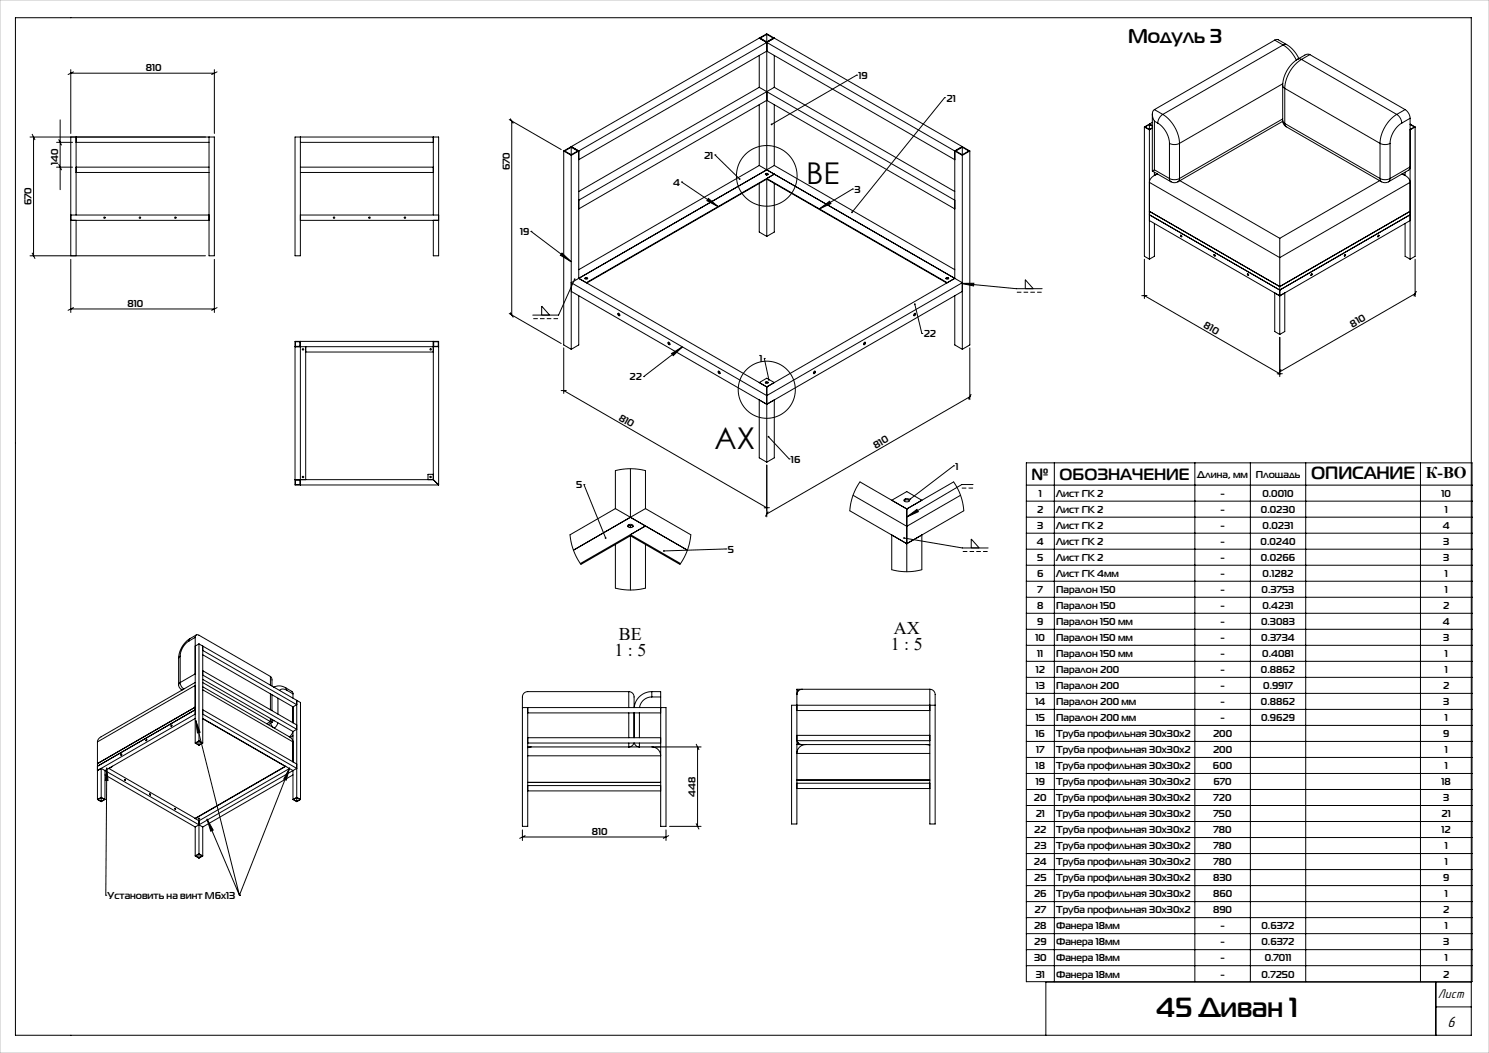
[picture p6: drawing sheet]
<svg xmlns="http://www.w3.org/2000/svg" width="420mm" height="297mm" viewBox="0 0 420 297" stroke-linecap="round" stroke-linejoin="round" font-family="sans-serif">
<g fill="none" stroke="#000" stroke-width=".28">
<path d="M4.4 5h410.6v287h-410.6zM20 19.6v18M60.5 19.6v18M214.2 15.6v9M214.2 10.7l57.2 33.1M214.2 10.7l2.1-1.2 57.3 33.1M214.2 10.7l-53.1 30.7M216.3 9.7v2.1M216.3 12v35.9M216.3 9.7l-1.9 1 1.9 1.1M216.3 9.7l1.8 1-1.8 1.1M216.3 12l-53.1 30.6"/>
<path d="M218.4 15.6v9M218.4 10.7l-2.1 1.3M359.6 11.3l.8-.1 2.5 1.4M359.6 11.3l2.3 1.4M359.6 11.3l-34 19.6M361.9 12.7a10.1 10.1 0 0 1 3.8 4.3M361.9 12.7l-33.9 19.6M362.9 12.6l-1 .1M362.9 12.6l1.9 1.6 1.6 2.3M366.1 16.7l1 .1M366.1 16.7a9.3 9.3 0 0 0-4.3 7.4M367.1 16.8a10.4 10.4 0 0 0-4.7 8.1"/>
<path d="M367.1 16.8l26.9 15.5M369.5 15.4h-1.2l-2.2 1.3M369.5 15.4l-2.4 1.4M369.5 15.4l26.8 15.5M8.5 38.6h52v33.5h-1.5v-33.5M9.1 37.9l.7 1.5M9.5 38.6v33.5M16.6 39.4l.7 1.5M17 33.8v19.7M20 38.6v33.5M20 20.6h40.5M20.7 20.3l-1.5 .7"/>
<path d="M21.5 38.6v22M61.2 20.3l-1.5 .7M84.7 38.6v33.5h-1.5v-33.5h40.5v33.5h-1.5v-10M122.2 38.6v22M143.6 33.7l14.7 8.5M144 33.5l.7 1.2M144.3 34.1v54.7M214.2 29.5v17.2M214.2 24.6l-51 29.4M214.2 24.6l55.1 31.9M218.4 29.5v17.2M218.4 24.6l-55.2 31.9"/>
<path d="M218.4 24.6l50.9 29.4M241.6 21.2h.1M241.6 21.2l-24 13.9M266.4 27.6h.1M266.4 27.6l-26.1 32.3M322.8 35.8v36.5l1.4 .8M322.8 35.8l1.4 .8M324.2 35.1v1.4M324.2 36.6v36.5M324.2 35.1l-1.2 .7 1.2 .7M324.2 35.1l.8 .5M324.2 35l.8 .5"/>
<path d="M325 32.2v16M325 36.2l-.8 .4M325 36l-.8 .5M325 34.5l-2.2 1.3M325.6 30.9a2.45 2.45 0 0 0 0 3.3M325.6 34.2l1 .5M325.6 34.2v13.7M325.6 30.9l2.4 1.4M326.6 34.7a7.3 7.3 0 0 1 3.3 5.7M328 32.3a10.4 10.4 0 0 1 4.7 8.1M328 32.3l-1 1-.4 1.4M361.8 34a2 2 0 0 0 1 1.8"/>
<path d="M361.8 24.1l.6 .8M361.8 34l.6 .8M361.8 24.1v9.9M361.8 33.5l-29.1 16.8M361.8 34.2l-29.5 17.1M361.8 23.6l-29.1 16.8M362.4 34.8l.4 1M362.4 24.9l26.9 15.5M362.4 24.9v9.9M362.4 34.8l26.9 15.5M362.8 35.8l26.9 15.5M394 32.3a10.4 10.4 0 0 0-4.7 8.1"/>
<path d="M394 32.3l1 1 .4 1.4M395.4 34.7a7.3 7.3 0 0 0-3.3 5.7M396.3 30.9l1 1.1 .4 1.4M396.3 30.9l-2.3 1.4M397.7 33.4l-2.3 1.3M397.7 33.4v39.7M397.7 35.1l1.3 .7-1.3 .7M397.7 35l1.5 .8M399.2 35.8v36.5l-1.5 .8M399.2 35.8l-1.5 .8M16 47.1h4.5M16 40.1h4.5"/>
<path d="M16.6 46.4l.7 1.5M21.5 48.6h37.5M21.5 47.1h37.5M21.5 40.1h37.5M84.7 48.6h37.5M84.7 47.1h37.5M84.7 40.1h37.5M159 42.6v54.7l2.1 1.2M159 42.6l2.1 1.2M161.1 41.5v2.1M161.1 43.8v54.7M161.1 41.5l-1.8 1.1 1.8 1"/>
<path d="M161.1 41.5l1.9 1.1-1.9 1M161.1 41.4l-2.1 1.2M161.1 41.4l2.1 1.2M163.2 42.6v35.9M163.2 42.6l-2.1 1.2M163.2 58.9l53.1-30.6 53 30.6M163.2 45l53.1-30.6 53 30.6M192.3 51.3h.1M192.3 51.3l10.3 7M199.8 56l2.8 2.3-3.2-1.7zM201.7 43.7h.1M201.7 43.7l6.9 6.8"/>
<path d="M214.2 46.7l4.2 2.4M214.2 51.7v13.8l2.1 1.2M214.2 46.7l-51 29.4M215.9 49.2l.4-.1 .4 .1M215.9 49l.3-.1a.26 .26 0 0 1 .4 0 .26 .26 0 0 1-.1 .4h-.5zM216.3 50.3l50.9 29.4 2.1-1.2M216.3 49.1v.3M216.3 50.3v16.4M216.3 47.9l55.1 31.8-55.1 31.9-55.2-31.9 2.1-1.2M216.3 47.9l-53.1 30.6M218.4 49.1l-2.1 1.2M218.4 49.1l-53 30.6"/>
<path d="M218.4 51.7v13.8l-2.1 1.2M218.4 46.7l50.9 29.4M218.4 46.7l-2.1 1.2M231.1 58.9l2.9-2.1 .4 .6zM240.5 53.3h.1M240.5 53.3l-9.4 5.6M271.4 41.5l-1.8 1.1 1.8 1M271.4 41.5l1.9 1.1-1.9 1M271.4 41.5v2.1M271.4 43.8v54.7M271.4 41.4l-2.1 1.2v35.9M273.6 42.6v54.7l-2.2 1.2"/>
<path d="M273.6 42.6l-2.2 1.2M324.2 59.6l36.8 21.2 36.7-21.2M325 48.2l5.3 3.1M325.6 47.9l-.6 .3M325.6 47.9l4.3 2.4M325.6 48.6v.9M326.4 49l-.8 .5M326.5 49.1l-1.7 1-.6 1.3 36.8 21.3M329.9 40.4l1.4 .4 1.4-.4M329.9 50.3l1.4 .4 1.4-.4M329.9 50.3l.4 1M329.9 40.4v9.9"/>
<path d="M330.3 51.3a2 2 0 0 0 2 0M332.7 50.3l-.4 1M332.7 40.4v9.9M332.8 51l28.2 16.2M389.1 51l-28.1 16.2M389.3 40.4l1.4 .4 1.4-.4M389.3 50.3l1.4 .4 1.4-.4M389.3 50.3l.4 1M389.3 40.4v9.9M389.7 51.3a2 2 0 0 0 2 0M392.1 50.3l5.6-3.2-.4 .9-5.6 3.3M392.1 50.3l-.4 1"/>
<path d="M392.1 40.4v9.9M395.4 49.1l1.8 1 .5 1.3-36.7 21.3M395.5 49l.9 .5M396.3 48.6v.9M8.5 72.1h49.5M9.1 71.4l.7 1.5M20 73.1v15M20 62.1h39M20 60.6h39M21.5 62.1v10M60.5 73.1v15M84.7 62.1h39"/>
<path d="M84.7 60.6h39M149.8 65.3h.1M149.8 65.3l11.3 8.5M158.5 71.4l2.6 2.4-3-1.8zM162.1 78.8l-4.5 10.1h-7.3M163.2 78.5l53.1 30.6M165 78.6l.4-.2 .3 .2M165 78.4l.3-.1a.26 .26 0 0 1 .4 0 .26 .26 0 0 1-.1 .4h-.5zM165.5 79.8l50.8-29.3 50.8 29.3M266.8 78.6l.3-.2 .5 .2M266.9 78.4l.2-.1a.26 .26 0 0 1 .4 0 .26 .26 0 0 1 0 .4h-.2a.29 .29 0 0 1-.4 0 .29 .29 0 0 1 0-.3zM269.3 78.5l-53 30.6"/>
<path d="M271.1 79.9h3.6l-.1 .7zM271.1 79.9l15.6 1.5h7.3M322.8 73.1v11.1M324.2 60.6l36.8 21.2 36.7-21.2M324.2 62.2l36.8 21.2M325.6 63v9.3l-1.4 .8M333.1 66.3l.2 .5M342.5 71.8l.3 .4M351.9 77.2l.3 .4M361 67.2v5.5M361 72.7v21.6M370 77.2l-.2 .4"/>
<path d="M379.4 71.8l-.2 .4M388.9 66.3l-.3 .5M396.3 63v9.3l1.4 .8M397.7 62.2l-36.7 21.2M399.2 73.1v10.5M20 87.1h40.5M20.7 86.8l-1.5 .7M61.2 86.8l-1.5 .7M83.2 96.3h40.5v40.5h-40.5zM83.2 97.8h40.5M83.3 96.4h1.3v1.3h-1.3zM84.7 96.3v40.5"/>
<path d="M86.2 97.8v37.5M86.2 99.3h36M122.2 96.3v39M122.3 96.4h1.3v1.3h-1.3zM143.6 88.4l14.7 8.5M144 88.2l.7 1.3M152.8 88.9v-2.6l2.2 2.6M159 98.1v12.9M161.1 82.2l55.2 31.8M163.2 83.4v13.9l-2.1 1.2M174.3 88.4l.4 .1a.27 .27 0 0 1 .2 .4 .27 .27 0 0 1-.4 .1zM174.4 88.4l.1 .4 .3 .2"/>
<path d="M188.5 96.6l.3 .1a.27 .27 0 0 1 .2 .3 .27 .27 0 0 1-.3 .2zM188.6 96.5l.1 .4 .3 .3M189.4 99.7l3.1-1.9-2.6 2.5zM192.5 97.8l-10.9 8.4M243.8 96.6a.22 .22 0 0 1 .3 0 .22 .22 0 0 1 0 .3 .26 .26 0 0 1-.2 .3 .26 .26 0 0 1-.3-.2zM244 96.5l-.1 .4-.3 .3M257.9 88.4a.22 .22 0 0 1 .4 0 .22 .22 0 0 1-.1 .4 .26 .26 0 0 1-.2 .3 .26 .26 0 0 1-.3-.3zM258 85.8l2 8.3M258.1 88.4v.3l-.4 .3M260 94.1h.1M269.3 83.4v13.9l2.1 1.2M271.4 82.2l-55.1 31.8"/>
<path d="M273.6 98.1v14.6M289.2 81.4v-2.5l2.2 2.5M322.8 83.4l38.2 22M323.5 83.4h-1.4M359.6 82.6v10.9l1.4 .8M361 83.4l1.4-.8v10.9l-1.4 .8M361 95.1v11.1M399.2 82.8l-38.2 22.1M399.5 82.2l-.7 1.3M159 110.2l57.3 33M159.7 110.1l-1.4 .1M181.6 106.2h.1"/>
<path d="M202.6 104.7l.4 .1a.27 .27 0 0 1 .2 .4 .27 .27 0 0 1-.4 .2zM202.7 104.7l.1 .4 .3 .2M214.2 107.9l2.1-1.2 2.1 1.2-2.1 1.2zM215.6 101.1h.1M215.6 101.1l1.3 6M215.9 108l.4-.2 .4 .2M215.9 107.8l.3-.1a.26 .26 0 0 1 .4 0 .26 .26 0 0 1-.1 .4h-.5zM216.3 109.1v21.3M216.3 114l-2.1-1.2v16.3l2.1 1.3M216.3 114l2.1-1.2v16.3l-2.1 1.3M229.7 104.8a.22 .22 0 0 1 .3 0 .22 .22 0 0 1-.1 .3 .26 .26 0 0 1-.2 .3 .26 .26 0 0 1-.3-.2zM229.8 104.7v.3l-.3 .3"/>
<path d="M273.6 111.9l-57.3 33.1M273.9 111.3l-.7 1.3M361.3 104.2l-.7 1.3M361.7 105.4h-1.5M83.2 135.3h39M83.3 135.4h1.3v1.3h-1.3zM122.2 133.8h-1.5v1.5M122.2 135.3l1.5 1.5M164.7 136.7h.1M164.7 136.7l6.1 15.1M177.8 132.2v13.7M216.3 131.2v14.6"/>
<path d="M216.8 123.2l5.8 6.2M222.6 129.4h.1M240.6 139.7l15.2 8.7 15.1-8.7M269 131.4h.1M269 131.4l-12.2 9.3M274.5 136.7h-3.2l-15.5 9.1M289.5 136.8h125.7M289.5 130.5h125.7v146.4h-125.7zM297.4 130.5v146.4M337 130.5v146.4M352.7 130.5v146.4M368.3 130.5v146.4"/>
<path d="M400.7 130.5v146.4M173.6 143.5v-10.8l4.2-.5 4.3 .5v10.8M173.6 143.5l-12.8 7.3 .3 2.3 .7 2.1 .9 2.1 1.2 1.9 13.9-8.1 14 8.1 1.2-1.9 .9-2.1 .6-2.2 .4-2.2-12.8-7.3M173.6 153.6v12.3l4.2 .5 4.3-.5v-12.3M173.6 143.5l4.2 2.4 4.3-2.4M177.1 148.5a1.08 1.08 0 0 1 1.5 0M177.1 148.1a.84 .84 0 0 1 .9-.2 .84 .84 0 0 1 .6 .6 .9 .9 0 0 1-1.6-.2zM177.8 148.2v.6M177.8 145.9l16.1 9.3M177.8 145.9l-16 9.3M182.1 148.3l-18.4 10.7M192 159l-14.2-8.2v15.6"/>
<path d="M204.8 154.8h.1M204.8 154.8l-17.5 .6M216.6 144.3l-.7 1.3M217 143.2h-1.4M251.5 150.9v9.8l2.1 .4 2.2 .2 2.1-.2 2.1-.4v-9.8l-4.2 2.4M251.5 141.1l4.3-2.5 4.2 2.5M255 151.8l16.4 2.8h7.3M255 141.3a1.08 1.08 0 0 1 1.5 0M255.1 140.9a.84 .84 0 0 1 .8-.3 .84 .84 0 0 1 .6 .7 .9 .9 0 0 1-1.5-.3zM255.8 143.5l13.2-7.6 1.1 1.9 .9 2 .6 2.1 .3 2.2-16.1 9.2M255.8 143.5l-13.2-7.6-1.2 1.9-.8 2-.6 2.1-.3 2.2 16.1 9.2M255.8 145.8l2.8-2.1 .4 .6z"/>
<path d="M255.8 143.5v17.8M274 154.6v-2.6l2.2 2.6M289.5 141.3h125.7M289.5 145.9h125.7M289.5 150.4h125.7M289.5 154.9h125.7M289.5 159.4h125.7M55.1 179.8l.3-.7 .7 .1 20.2 11.6M55.1 179.8v29.8M55.1 179.8l-1.8 1M55.4 179.1l-1.8 1M289.5 163.9h125.7"/>
<path d="M289.5 168.5h125.7M289.5 173h125.7M289.5 177.5h125.7M50.4 193.1l.1 .7 .6 .6M50.4 185.7v7.4M50.8 192.5l.3 1.1 .8 .7M50.8 192.5l-.4 .6M50.8 185.1l-.4 .6M50.8 185.1v7.4M51.1 194.4l.6 .1M51.1 194.4l.3 .2M53.3 180.8a5.5 5.5 0 0 0-2.5 4.3"/>
<path d="M53.6 180.1a7 7 0 0 0-3.2 5.6M53.6 180.1l-.3 .7M55.1 192.5l-26.6 15.3-.7 .6-.3 .9M55.1 190.1l-4.3 2.4M55.1 199.5l-27.6 15.9M55.1 193.3l-27.6 16M56.1 181.6v27.4M56.1 181.6l-1 .6M56.1 181.6l27.6 15.9M57.2 194.6l25.4 14.7-.3-.9-.7-.6M57.2 193.7l24.4 14.1M57.2 192.5l19.1 11"/>
<path d="M57.2 182.2v27.4M57.2 190.4l26.5 15.3-1.1 .6M57.2 189.2l26.5 15.3M57.2 191.6l25.4 14.7M57.2 184.7l25.4 14.7M57.2 183.5l26.5 15.3-1.1 .6M76.3 190.8l.4 .7v2M76.3 190.8v2.4M76.3 195.7v4.5M76.7 196v4.4M77.3 193.8h.1M77.3 193.8a3.2 3.2 0 0 1 3.3 .2"/>
<path d="M78.4 196.9v4.5M80.6 194l.3 .7M80.6 194l1.8 1.1 .2 .6M80.9 194.7l-1.2-.4-.9 .4M80.9 194.7l1.7 1M82.6 195.7v1.2M82.6 199.4v4.5M83.7 197.5v27.4M83.7 197.5l1.1 .6v27.4M177.4 195.1h-28.5l-.7 .1-.5 .4-.3 1v36.5h1.5v-33.5M177.4 195.1a1.5 1.5 0 0 1 1.5 1.5v3M177.4 195.1v4.5"/>
<path d="M183.9 195.1v1.5M183.9 195.1h2.5v1.5M183.9 195.1a5 5 0 0 0-5 4.5M183.9 196.6a3.5 3.5 0 0 0-3.5 3M183.9 196.6h2.5M186.4 196.6v36.5h1.5v-33.5h-40.5M224.8 194.4l.4 .4M224.8 194.4v38h-1.5v-33.5h40.5M224.8 194.4h37.5M226.3 194.4l-1.1 .4-.4 1.1M262.3 194.4a1.5 1.5 0 0 1 1.5 1.5v36.5h-1.5zM289.5 182h125.7"/>
<path d="M289.5 186.5h125.7M289.5 191h125.7M289.5 195.6h125.7M27.5 209.3v16.2M29.6 218.6l25.5 14.7M30.1 216.6l.4 3.5h-.8zM30.1 216.6l-.3 35.9M30.7 216.8l24.4 14M31.7 216.2h.1M31.7 216.1v.1M31.7 216.2l-1.1 .6M34.3 212.7l-.2 .3"/>
<path d="M35.1 219.8l.2 .4M41.4 208.6l-.2 .3M48.5 204.5l-.2 .4M55.1 200.2l-27.6 15.9M55.1 202.6l-25.5 14.7v8.2M55.1 209.6l1 .6 1.1-.6M55.1 201.4l-27.6 15.9M55.2 203.2l1.2 3.3-.7 .2zM55.2 203.2l12.3 49.3M56.1 209.1l-.9 .5 .9 .5M56.1 209l1.1 .6M56.1 209.1v1"/>
<path d="M56.1 209.1l.9 .5-.9 .5M56.1 209l-1 .6M57.2 202.7l23.3 13.5M57.2 201.4l26.5 15.3-1.1 .6M57.2 200.2l26.5 15.3M57.2 202.6l25.4 14.7M76.3 203.5l.4 .3M76.3 202.6v.9M76.3 203.5l-1.1 .6M76.3 204l.8 1.2M76.7 202.9v.9M76.7 203.8l-1 .6"/>
<path d="M77.4 203.3l-.7 .1M78.4 203.8l-.4 .9-.6 .7M81.7 216.8l-25.6 14.7M81.7 216.6l-1 3.4-.7-.2zM81.7 216.6l-14.2 35.9M82.6 206.3l-.4 .9-.6 .6M82.6 206.3v8.6M82.6 217.3v8.2M82.6 217.3l-27.5 16M82.6 218.6l-25.4 14.7M82.6 207.5l-.7 .5M82.6 206.3h.1"/>
<path d="M148.9 210.7h48.9M148.9 209.6h37.5M148.9 208.1h37.5M148.9 201.1h37.5M149.9 210.7l-1 .2M177.4 209.6v1.1l.9-.3 .5-.8M177.4 201.1v7M178.9 201.1v7M178.9 209.6l.5 .7 1 .4v-1.1M180.4 201.1v7M183.9 210.7a2.5 2.5 0 0 1 2.5 2.5h-37.5M196.4 209.9l.7 1.5"/>
<path d="M196.8 210.7v22.4M224.8 207.4h37.5M224.8 200.4h37.5M225.2 209.6l-.4 .4h37.5M227.3 210a2.5 2.5 0 0 0-2.5 2.5h37.5M261.3 210l1 .2M262.3 208.9h-37.5l.5 .8 1 .3M289.5 200.1h125.7M289.5 204.6h125.7M289.5 209.1h125.7M289.5 213.6h125.7M289.5 218.2h125.7"/>
<path d="M27.5 225.5l1 .6 1.1-.6M28.5 224.9l1.1 .6M28.5 224.9v-8.2l28.7 16.6M28.5 225v1M28.5 225l-.9 .5 .9 .5M28.5 225l1 .5-1 .5M28.5 224.9l-1 .6M42.2 223.9l.2 .4M49.3 228l.2 .3M55.1 230.8v.1M55.1 233.3v8.1M55.1 230.9l1 .6"/>
<path d="M55.1 230.8l25.5-14.6-25.5 14.7M55.9 230.8h.4zM56.1 231.5v9.3M57.2 233.3v8.1M58.4 231l1.7 3.1-.7 .3zM58.4 231l9.1 21.5M82.6 225.5l1.1 .6 1.1-.6M83.7 225l-.9 .5 .9 .5M83.7 225l.9 .5-.9 .5M83.7 224.9l1.1 .6M83.7 224.9l-1.1 .6M83.7 225v1"/>
<path d="M147.4 234.1v3M147.4 236.1h40.5M148.1 235.7l-1.5 .8M148.9 220.7h37.5M148.9 223.1h37.5M148.9 221.6h37.5M187.9 234.1v3M188.6 235.7l-1.5 .8M188.9 233.1h8.9M196.4 232.3l.7 1.5M224.8 220h37.5M224.8 220.9h37.5"/>
<path d="M224.8 222.4h37.5M289.5 222.7h125.7M289.5 227.2h125.7M289.5 231.7h125.7M289.5 236.2h125.7M29.8 252.5h.1M55.1 241.4l1 .6 1.1-.6M56.1 240.9l-.9 .5 .9 .6M56.1 240.9l.9 .5-.9 .6M56.1 240.8l-1 .6M56.1 240.8l1.1 .6M56.1 240.9v1.1"/>
<path d="M67.5 252.5h.1M289.5 240.7h125.7M289.5 245.3h125.7M289.5 249.8h125.7M289.5 254.3h125.7M289.5 258.8h125.7M289.5 263.3h125.7M289.5 267.9h125.7M289.5 272.4h125.7M405 277v15M415 277h-120v15M405 284h10"/>
<circle cx="216.3" cy="49.6" r="8.6"/>
<circle cx="29.5" cy="61.4" r=".2"/>
<circle cx="39.5" cy="61.4" r=".2"/>
<circle cx="49.5" cy="61.4" r=".2"/>
<circle cx="94.2" cy="61.4" r=".2"/>
<circle cx="104.2" cy="61.4" r=".2"/>
<circle cx="114.2" cy="61.4" r=".2"/>
<circle cx="333.1" cy="66.6" r=".23"/>
<circle cx="342.6" cy="72.1" r=".23"/>
<circle cx="352" cy="77.5" r=".23"/>
<circle cx="370" cy="77.5" r=".23"/>
<circle cx="379.4" cy="72.1" r=".23"/>
<circle cx="388.8" cy="66.6" r=".23"/>
<circle cx="85.5" cy="98.5" r=".2"/>
<circle cx="121.5" cy="98.5" r=".2"/>
<circle cx="216.3" cy="109.9" r="8.1"/>
<circle cx="85.5" cy="134.5" r=".2"/>
<circle cx="121.5" cy="134.5" r=".2"/>
<circle cx="34.2" cy="212.9" r=".17"/>
<circle cx="35.3" cy="219.9" r=".17"/>
<circle cx="41.3" cy="208.8" r=".17"/>
<circle cx="48.4" cy="204.7" r=".17"/>
<circle cx="42.4" cy="224" r=".17"/>
<circle cx="49.4" cy="228.1" r=".17"/>
<circle cx="56.1" cy="230.8" r=".17"/>
</g>
<path d="M157.6 89.9h-7.3M294 82.4h-7.3M278.7 155.6h-7.3" fill="none" stroke="#000" stroke-width=".28" stroke-dasharray="1.3 .6" stroke-dashoffset="-.1" stroke-linecap="butt"/>
<path d="M274.5 137.7h-3.2" fill="none" stroke="#000" stroke-width=".28" stroke-dasharray="1.3 .6" stroke-linecap="butt"/>
<path d="M0 0h420v297h-420z" fill="none" stroke="#c0c0c0" stroke-width=".28"/>
<path d="M217.5 34.9l-.1 .3 .2-.1-.2 .1a.25 .25 0 0 0 .4 .1 .25 .25 0 0 0 .1-.4 .25 .25 0 0 0-.4 0zM216.6 123a.25 .25 0 0 0 .1 .4 .25 .25 0 0 0 .3-.2 .25 .25 0 0 0-.3-.2l.1 .2zM216.7 107v.3l.2 .1v-.3l.2 .2-.1-.4zM231.1 58.9l2.9-2.1 .4 .6zM199.8 56l2.8 2.3-3.2-1.7zM208.4 50.3l.1 .4h.3l-.2-.2 .2 .2v-.4zM240.2 59.7v.4l.1-.2-.1 .2a.25 .25 0 0 0 .3 0 .25 .25 0 0 0 0-.4 .25 .25 0 0 0-.3 0zM257.9 85.6a.25 .25 0 0 0 0 .4 .25 .25 0 0 0 .4-.2 .25 .25 0 0 0-.3-.2v.2zM189.4 99.7l3.1-1.9-2.6 2.5zM158.5 71.4l2.6 2.4-3-1.8zM161.9 78.6a.25 .25 0 0 0 0 .4 .25 .25 0 0 0 .4-.1 .25 .25 0 0 0-.1-.4l-.1 .3 .1-.3zM271.1 79.9h3.6l-.1 .7zM256.6 140.6v.3l.2-.2-.2 .2a.25 .25 0 0 0 .3 0 .25 .25 0 0 0 0-.3 .25 .25 0 0 0-.3 0zM255.8 145.8l2.8-2.1 .4 .6zM254.8 151.6l.2 .2-.2-.1a.25 .25 0 0 0 .2 .3 .25 .25 0 0 0 .2-.4 .25 .25 0 0 0-.4 0zM187.1 155.2l-.1 .2h.3h-.3a.25 .25 0 0 0 .3 .2 .25 .25 0 0 0 .2-.3 .25 .25 0 0 0-.4-.1zM170.7 151.6v.3l.2 .1-.1-.2 .2 .2v-.4zM58.4 231l1.7 3.1-.7 .3zM30.1 216.6l.4 3.5h-.8zM81.7 216.6l-1 3.4-.7-.2zM55.2 203.2l1.2 3.3-.7 .2z" fill="#000"/>
<g font-size="8.5">
<text x="227.4" y="52">BE</text>
<text x="201.6" y="126.7">AX</text>
</g>
<text font-size="7.8" x="326.1" y="286.7">45 Диван 1</text>
<text font-size="5.6" x="318.2" y="12">Модуль 3</text>
<g font-size="5">
<text x="369.8" y="135.2">ОПИСАНИЕ</text>
<text x="252.1" y="178.9">AX</text>
<text x="173.3" y="185.1">1 : 5</text>
<text x="174.6" y="180.5">BE</text>
<text x="251.3" y="183.5">1 : 5</text>
</g>
<g font-size="4.6">
<text x="291" y="135.3">№</text>
<text x="298.9" y="135.3">ОБОЗНАЧЕНИЕ</text>
<text x="402.2" y="134.9">К-ВО</text>
</g>
<text font-size="4.4" x="408.3" y="289.8">6</text>
<text font-size="3.7" x="405.6" y="281.4">Лист</text>
<g font-size="2.8">
<text x="41.1" y="20.1">810</text>
<text x="242.1" y="22.4">19</text>
<text x="267" y="28.7">21</text>
<text x="16.4" y="46.5" transform="rotate(-90 16.4 46.5)">140</text>
<text x="198.6" y="44.8">21</text>
<text x="143.8" y="48" transform="rotate(-90 143.8 48)">670</text>
<text x="189.8" y="52.4">4</text>
<text x="8.9" y="57.9" transform="rotate(-90 8.9 57.9)">670</text>
<text x="241" y="54.4">3</text>
<text x="146.7" y="66.4">19</text>
<text x="36" y="86.6">810</text>
<text x="260.5" y="95.2">22</text>
<text x="339.3" y="92.3" transform="rotate(30 339.3 92.3)">810</text>
<text x="381.5" y="92.4" transform="rotate(-30 381.5 92.4)">810</text>
<text x="177.6" y="107.3">22</text>
<text x="214.3" y="102.2">1</text>
<text x="174.3" y="118.4" transform="rotate(30 174.3 118.4)">810</text>
<text x="223.1" y="130.6">16</text>
<text x="247" y="126.6" transform="rotate(-30 247 126.6)">810</text>
<text x="162.5" y="137.8">5</text>
<text x="269.5" y="132.5">1</text>
<text x="337.7" y="134.8">Длина, мм</text>
<text x="354.2" y="134.8">Площадь</text>
<text x="293" y="140.2">1</text>
<text x="297.9" y="140.2">Лист ГК 2</text>
<text x="344.2" y="140.2">-</text>
<text x="356.1" y="140.2">0.0010</text>
<text x="406.6" y="140.2">10</text>
<text x="292.6" y="144.7">2</text>
<text x="292.6" y="149.2">3</text>
<text x="297.9" y="144.7">Лист ГК 2</text>
<text x="297.9" y="149.2">Лист ГК 2</text>
<text x="344.2" y="144.7">-</text>
<text x="344.2" y="149.2">-</text>
<text x="355.7" y="144.7">0.0230</text>
<text x="356.2" y="149.2">0.0231</text>
<text x="407" y="149.2">4</text>
<text x="407.5" y="144.7">1</text>
<text x="205.3" y="156">5</text>
<text x="292.5" y="153.7">4</text>
<text x="297.9" y="153.7">Лист ГК 2</text>
<text x="344.2" y="153.7">-</text>
<text x="355.6" y="153.7">0.0240</text>
<text x="407.1" y="153.7">3</text>
<text x="292.6" y="158.2">5</text>
<text x="297.9" y="158.2">Лист ГК 2</text>
<text x="344.2" y="158.2">-</text>
<text x="355.6" y="158.2">0.0266</text>
<text x="407.1" y="158.2">3</text>
<text x="292.5" y="162.8">6</text>
<text x="292.7" y="167.3">7</text>
<text x="297.9" y="167.3">Паралон 150</text>
<text x="297.9" y="162.8">Лист ГК 4мм</text>
<text x="344.2" y="167.3">-</text>
<text x="344.2" y="162.8">-</text>
<text x="355.9" y="167.3">0.3753</text>
<text x="356.2" y="162.8">0.1282</text>
<text x="407.5" y="162.8">1</text>
<text x="407.5" y="167.3">1</text>
<text x="292.6" y="171.8">8</text>
<text x="297.9" y="171.8">Паралон 150</text>
<text x="344.2" y="171.8">-</text>
<text x="356.1" y="171.8">0.4231</text>
<text x="407.1" y="171.8">2</text>
<text x="292.6" y="176.3">9</text>
<text x="297.9" y="176.3">Паралон 150 мм</text>
<text x="344.2" y="176.3">-</text>
<text x="355.7" y="176.3">0.3083</text>
<text x="407" y="176.3">4</text>
<text x="292.1" y="180.8">10</text>
<text x="292.6" y="185.3">11</text>
<text x="297.9" y="180.8">Паралон 150 мм</text>
<text x="297.9" y="185.3">Паралон 150 мм</text>
<text x="344.2" y="180.8">-</text>
<text x="344.2" y="185.3">-</text>
<text x="355.8" y="180.8">0.3734</text>
<text x="356" y="185.3">0.4081</text>
<text x="407.1" y="180.8">3</text>
<text x="407.5" y="185.3">1</text>
<text x="292.1" y="189.9">12</text>
<text x="297.9" y="189.9">Паралон 200</text>
<text x="344.2" y="189.9">-</text>
<text x="355.7" y="189.9">0.8862</text>
<text x="407.5" y="189.9">1</text>
<text x="292.1" y="194.4">13</text>
<text x="297.9" y="194.4">Паралон 200</text>
<text x="344.2" y="194.4">-</text>
<text x="356.3" y="194.4">0.9917</text>
<text x="407.1" y="194.4">2</text>
<text x="292" y="198.9">14</text>
<text x="292.1" y="203.4">15</text>
<text x="297.9" y="198.9">Паралон 200 мм</text>
<text x="297.9" y="203.4">Паралон 200 мм</text>
<text x="344.2" y="198.9">-</text>
<text x="344.2" y="203.4">-</text>
<text x="355.7" y="198.9">0.8862</text>
<text x="355.7" y="203.4">0.9629</text>
<text x="407.1" y="198.9">3</text>
<text x="407.5" y="203.4">1</text>
<text x="292.1" y="207.9">16</text>
<text x="297.9" y="207.9">Труба профильная 30х30х2</text>
<text x="342.2" y="207.9">200</text>
<text x="407.1" y="207.9">9</text>
<text x="292.3" y="212.5">17</text>
<text x="297.9" y="212.5">Труба профильная 30х30х2</text>
<text x="342.2" y="212.5">200</text>
<text x="407.5" y="212.5">1</text>
<text x="292.1" y="217">18</text>
<text x="292.1" y="221.5">19</text>
<text x="297.9" y="221.5">Труба профильная 30х30х2</text>
<text x="297.9" y="217">Труба профильная 30х30х2</text>
<text x="342.1" y="217">600</text>
<text x="342.3" y="221.5">670</text>
<text x="406.6" y="221.5">18</text>
<text x="407.5" y="217">1</text>
<text x="196.2" y="224.7" transform="rotate(-90 196.2 224.7)">448</text>
<text x="291.7" y="226">20</text>
<text x="297.9" y="226">Труба профильная 30х30х2</text>
<text x="342.3" y="226">720</text>
<text x="407.1" y="226">3</text>
<text x="292.1" y="230.5">21</text>
<text x="297.9" y="230.5">Труба профильная 30х30х2</text>
<text x="342.3" y="230.5">750</text>
<text x="406.6" y="230.5">21</text>
<text x="167" y="235.5">810</text>
<text x="291.7" y="235">22</text>
<text x="291.7" y="239.6">23</text>
<text x="297.9" y="235">Труба профильная 30х30х2</text>
<text x="297.9" y="239.6">Труба профильная 30х30х2</text>
<text x="342.3" y="235">780</text>
<text x="342.3" y="239.6">780</text>
<text x="406.6" y="235">12</text>
<text x="407.5" y="239.6">1</text>
<text x="291.6" y="244.1">24</text>
<text x="297.9" y="244.1">Труба профильная 30х30х2</text>
<text x="342.3" y="244.1">780</text>
<text x="407.5" y="244.1">1</text>
<text x="291.7" y="248.6">25</text>
<text x="297.9" y="248.6">Труба профильная 30х30х2</text>
<text x="342.2" y="248.6">830</text>
<text x="407.1" y="248.6">9</text>
<text x="30.3" y="253.7">Установить на винт М6х13</text>
<text x="291.7" y="253.1">26</text>
<text x="291.8" y="257.6">27</text>
<text x="297.9" y="253.1">Труба профильная 30х30х2</text>
<text x="297.9" y="257.6">Труба профильная 30х30х2</text>
<text x="342.2" y="253.1">860</text>
<text x="342.2" y="257.6">890</text>
<text x="407.1" y="257.6">2</text>
<text x="407.5" y="253.1">1</text>
<text x="291.7" y="262.2">28</text>
<text x="297.9" y="262.2">Фанера 18мм</text>
<text x="344.2" y="262.2">-</text>
<text x="355.8" y="262.2">0.6372</text>
<text x="407.5" y="262.2">1</text>
<text x="291.7" y="266.7">29</text>
<text x="297.9" y="266.7">Фанера 18мм</text>
<text x="344.2" y="266.7">-</text>
<text x="355.8" y="266.7">0.6372</text>
<text x="407.1" y="266.7">3</text>
<text x="291.7" y="271.2">30</text>
<text x="292.1" y="275.7">31</text>
<text x="297.9" y="271.2">Фанера 18мм</text>
<text x="297.9" y="275.7">Фанера 18мм</text>
<text x="344.2" y="271.2">-</text>
<text x="344.2" y="275.7">-</text>
<text x="355.8" y="275.7">0.7250</text>
<text x="356.7" y="271.2">0.7011</text>
<text x="407.1" y="275.7">2</text>
<text x="407.5" y="271.2">1</text>
</g>
</svg>
